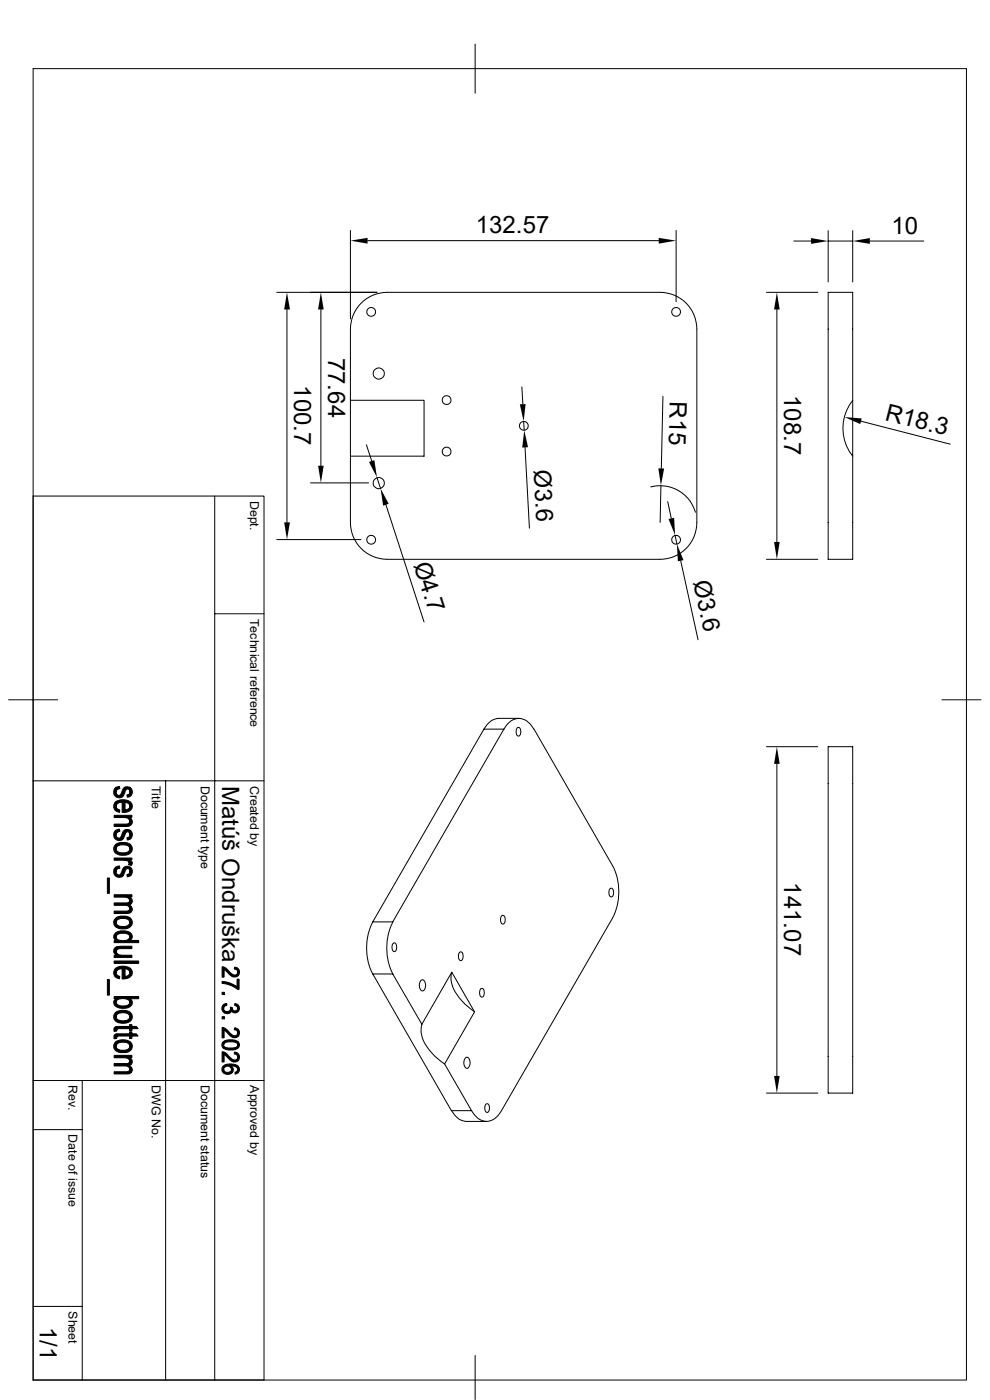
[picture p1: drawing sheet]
<svg xmlns="http://www.w3.org/2000/svg" width="210mm" height="297mm" viewBox="0 0 210 297" stroke-linecap="round" stroke-linejoin="round" font-family="sans-serif">
<g fill="none" stroke="#000" stroke-width=".21">
<path d="M7 14.6h198v278.2h-198zM100.8 9.4v10.4M74.3 48.9v18.7M78 51.1h61.7M143.4 48.9v15.1M168.4 51.1h3.6M175.7 48.9v10.9M175.7 51.1h5.2M180.9 48.9v10.9M184.5 51.1h11.5M58.7 62h21.3M60.9 65.7v45.1"/>
<path d="M68.1 65.7v33.1M162.6 62h10.9M164.8 65.7v49.3M74.3 84.9v11.9M74.3 84.9h15.7v11.9h-15.7M74.3 84.9v-15.1a7.8 7.8 0 0 1 7.8-7.8h57.9a7.8 7.8 0 0 1 7.8 7.8v41.1a7.8 7.8 0 0 1-7.8 7.8h-57.9a7.8 7.8 0 0 1-7.8-7.8v-14.1M77.7 94.4l1.2 3.4M110.7 82.1l.2 3.6M111.1 89.4l.1 1.9M111.4 94.9l.9 17.2M140.6 84.1l-.3 15.3M180.9 84.9v11.9a9.5 9.5 0 0 1 0-11.9z"/>
<path d="M180.9 84.9v-22.9h-5.2v56.7h5.2v-21.9M182.7 89.4l18.9 4.8M7 105.2h49v187.6h-49M45.6 105.2v187.6M58.7 114.5h17.9M65.9 102.4h12.3M80 101.3l.7 2.3M81.9 107.1l8.1 24.9M138 103.3a7.8 7.8 0 0 1 9.5 5.4M140.2 103l-.2 7.8M141.6 106.4l.8 3.6M143.2 113.5l.4 1.9"/>
<path d="M144.4 119l3.7 16.7M162.6 118.7h10.9M45.6 130.2h10.4M1.8 148.5h10.4M102.7 154.7h4.2M102.7 154.7l-23.6 40.9h4.2l23.6-40.9M106.9 154.7a3.4 3.4 0 0 1 4.5-2l1.2 1 .6 1M109.7 154.5a.34 .34 0 0 1 .6 0 1.21 1.21 0 0 1-.3 1.7 1.21 1.21 0 0 1-.3-1.7zM110.1 152.4h-4.3a3.8 3.8 0 0 0-3.1 2.3M113.3 154.7l16.7 29a12.2 12.2 0 0 1 0 11M162.6 158.4h10.9M175.7 158.4h5.2v73.5h-5.2z"/>
<path d="M199.8 148.5h8.3M7 165.7h49M35.1 165.7v127.1M164.8 162.1v66.2M79.1 195.6a12.2 12.2 0 0 0 0 11M83.4 195.6a12.2 12.2 0 0 0 0 11M106.4 194.4a.34 .34 0 0 1 .6 0 1.21 1.21 0 0 1-.3 1.6 1.21 1.21 0 0 1-.3-1.6zM129.4 188.6a.34 .34 0 0 1 .6 0 1.21 1.21 0 0 1-.3 1.7 1.21 1.21 0 0 1-.3-1.7zM130 194.7l-23.6 40.9a3.4 3.4 0 0 1-4.5 2l-1.2-1-.7-1M79.1 206.6h4.2l6.2 10.7 6.3-11.1 4.9 8.5-6.4 11M79.1 206.6l16.7 29M83.4 200.2a.34 .34 0 0 1 .5 0 1.21 1.21 0 0 1-.2 1.7 1.21 1.21 0 0 1-.3-1.7z"/>
<path d="M89.3 208a.65 .65 0 0 1 .7 0 .65 .65 0 0 1 .3 .7v.7l-.3 .5a.51 .51 0 0 1-.6 .3 .51 .51 0 0 1-.3-.5l-.1-1zM89.5 217.3a6.4 6.4 0 0 0 2.2 6.1l2.6 2.3M95.8 206.2a6.4 6.4 0 0 0 2.2 6.1l2.7 2.3M97.5 202.1a.34 .34 0 0 1 .5 0 1.21 1.21 0 0 1-.3 1.7 1.21 1.21 0 0 1-.2-1.7zM101.9 209.8a.34 .34 0 0 1 .6 0 1.21 1.21 0 0 1-.3 1.7 1.21 1.21 0 0 1-.3-1.7zM7 239.6h10.4M7 229.2h49M17.4 229.2v63.6M94.3 225.7l5.7 9.9M95.8 235.6h4.2M95.8 235.6a3.8 3.8 0 0 0 3.2 2.3h4.2M98.8 224.4a.65 .65 0 0 1 .7 .1 .65 .65 0 0 1 .2 .6v.7l-.2 .6a.51 .51 0 0 1-.6 .2 .51 .51 0 0 1-.4-.5l-.1-1z"/>
<path d="M103 234.3a.34 .34 0 0 1 .6 0 1.21 1.21 0 0 1-.3 1.7 1.21 1.21 0 0 1-.3-1.7zM162.6 231.9h10.9M7 277.2h10.4M100.8 287.6v9.3"/>
<circle cx="78.7" cy="66.2" r=".94"/>
<circle cx="80.3" cy="79.2" r="1.18"/>
<circle cx="143.4" cy="66.2" r=".94"/>
<circle cx="94.7" cy="95.8" r=".94"/>
<circle cx="94.7" cy="84.9" r=".94"/>
<circle cx="111.1" cy="90.3" r=".94"/>
<circle cx="78.7" cy="114.5" r=".94"/>
<circle cx="80.3" cy="102.5" r="1.18"/>
<circle cx="143.4" cy="114.5" r=".94"/>
</g>
<g fill="#000" stroke="#000" stroke-width=".21">
<path d="M24.3 170.3l.3-.2v1.1l.3 .4 .5 .2v.5a1.3 1.3 0 0 1-1.1-2z" fill-rule="evenodd"/>
<path d="M24.6 167l.7-.2 .1 .5-.5 .2-.3 .6z" fill-rule="evenodd"/>
<path d="M24.6 176.1l.7-.2 .1 .5-.6 .2-.2 .5z" fill-rule="evenodd"/>
<path d="M24.7 170a3 3 0 0 1 2.8 .1v.9l-.2-.5-.8-.3v2.1h-.6v-2.1l-.9 .2-.4 .7z" fill-rule="evenodd"/>
<path d="M24.7 179a3.2 3.2 0 0 1 2.8 .1v1a1.35 1.35 0 0 0-1.8-.9l-.8 .3-.3 .6z" fill-rule="evenodd"/>
<path d="M27.4 173.4l.2 .1-.1 .7z" fill-rule="evenodd"/>
<path d="M24.4 167.2l.2-.2v1.1a.6 .6 0 0 0 .6 .6 .6 .6 0 0 0 .6-.6 1.18 1.18 0 0 1 1.8-1.1l-.1 1a.53 .53 0 0 0-.5-.6 .53 .53 0 0 0-.5 .7 1.21 1.21 0 0 1-1.7 1.1 1.21 1.21 0 0 1-.4-2z" fill-rule="evenodd"/>
<path d="M24.5 176.2l.1 .9a.6 .6 0 0 0 .6 .7 .6 .6 0 0 0 .6-.6 1.18 1.18 0 0 1 1.8-1.1l-.1 1a.53 .53 0 0 0-.5-.7 .53 .53 0 0 0-.5 .7 1.21 1.21 0 0 1-1.7 1.1 1.21 1.21 0 0 1-.3-2z" fill-rule="evenodd"/>
<path d="M24.2 173h3.8v.4h-.6v.5l-.3-.3-.4-.1-2.5-.1z" fill-rule="evenodd"/>
<path d="M27.6 167a1.12 1.12 0 0 1 .5 1.3 1.12 1.12 0 0 1-1.1 .8l-.1-.4a.53 .53 0 0 0 .6-.7z" fill-rule="evenodd"/>
<path d="M26.5 170.2v1.6h.1l.6-.1 .3-.4v-1.2a1.23 1.23 0 0 1 .5 1.4 1.23 1.23 0 0 1-1.3 .8h-.2z" fill-rule="evenodd"/>
<path d="M24.2 174.8h2.5a.69 .69 0 0 0 .8-.6l.1-.7a1.02 1.02 0 0 1 .4 1.3 1.02 1.02 0 0 1-1.2 .5h-2.6z" fill-rule="evenodd"/>
<path d="M27.6 176.1a1.16 1.16 0 0 1 .4 1.3 1.16 1.16 0 0 1-1 .8l-.1-.5a.53 .53 0 0 0 .6-.6z" fill-rule="evenodd"/>
<path d="M22.8 186.3h.4v3.2h-.4z" fill-rule="evenodd"/>
<path d="M24.6 197.8l.1 1.8a.98 .98 0 0 1-.1-1.8z" fill-rule="evenodd"/>
<path d="M24.6 183.9l.7-.2 .1 .5h-.1a.64 .64 0 0 0-.7 .8z" fill-rule="evenodd"/>
<path d="M24.2 191.6h2.8l.4-.2 .1 1.4-.1-.4-.5-.3h-2.7z" fill-rule="evenodd"/>
<path d="M24.7 194.6a3.2 3.2 0 0 1 2.8 .1v1a1.35 1.35 0 0 0-1.8-.8l-.8 .3-.3 .5z" fill-rule="evenodd"/>
<path d="M27.4 190.3h.2l-.1 .8z" fill-rule="evenodd"/>
<path d="M24.4 184.1l.2-.2v1.1a.6 .6 0 0 0 .6 .6 .6 .6 0 0 0 .6-.6 1.17 1.17 0 0 1 1.8-1.1l-.1 1a.53 .53 0 0 0-.5-.6 .53 .53 0 0 0-.5 .7 1.21 1.21 0 0 1-1.7 1 1.21 1.21 0 0 1-.4-1.9z" fill-rule="evenodd"/>
<path d="M24.2 182h3.8v.5h-.6v.6a1.04 1.04 0 0 0-1.2-.6h-2z" fill-rule="evenodd"/>
<path d="M24.2 189.8h3.8v.5h-.6v.5l-.2-.3-.6-.2h-2.4z" fill-rule="evenodd"/>
<path d="M24.4 179.3l.2-.2v1a1.53 1.53 0 0 0 2.1 .8l.6-.3 .2-.3v-1.2a1.33 1.33 0 0 1 .4 1.6 1.33 1.33 0 0 1-1.4 .7 1.75 1.75 0 0 1-2.4-1.4z" fill-rule="evenodd"/>
<path d="M27.4 182.5l.3 .1a.54 .54 0 0 1 .4 .5 .54 .54 0 0 1-.2 .5l-.6-.2z" fill-rule="evenodd"/>
<path d="M27.6 183.9a1.12 1.12 0 0 1 .4 1.3 1.12 1.12 0 0 1-1 .8l-.1-.5a.58 .58 0 0 0 .6-.6z" fill-rule="evenodd"/>
<path d="M27.6 190.3a.88 .88 0 0 1 .5 .9 .88 .88 0 0 1-.7 .8z" fill-rule="evenodd"/>
<path d="M24.2 193.3h2.6a.6 .6 0 0 0 .7-.5v-.7a.94 .94 0 0 1 .5 1.2 .94 .94 0 0 1-1.2 .5h-2.6z" fill-rule="evenodd"/>
<path d="M24.4 194.9l.2-.2v1a1.53 1.53 0 0 0 2.1 .8l.6-.2 .2-.4v-1.2a1.33 1.33 0 0 1 .4 1.6 1.33 1.33 0 0 1-1.4 .8 1.75 1.75 0 0 1-2.4-1.5z" fill-rule="evenodd"/>
<path d="M24.6 197.8a2.6 2.6 0 0 1 3.4 .5l.1 .5-.5 .7-.1-.7a1.35 1.35 0 0 0-1.8-.8l-.8 .3-.3 .5z" fill-rule="evenodd"/>
<path d="M24.7 199a1.89 1.89 0 0 0 2.8-.1v-.1l.1 .7h1.8v.5h-5.2v-.4h.5z" fill-rule="evenodd"/>
<path d="M22.8 207.8h.4v3.3h-.4z" fill-rule="evenodd"/>
<path d="M24.2 203.9h5.2v.5h-5.2z" fill-rule="evenodd"/>
<path d="M24.6 211.9h.1l-.1 .7z" fill-rule="evenodd"/>
<path d="M24.3 218l.5-.2v.9l-.6 .1z" fill-rule="evenodd"/>
<path d="M24.7 201.8l.1 .9-.2-.1z" fill-rule="evenodd"/>
<path d="M24.3 205.6l.3-.2v1.1l.3 .4 .5 .2v.5a1.3 1.3 0 0 1-1.1-2z" fill-rule="evenodd"/>
<path d="M24.6 205.4a2.91 2.91 0 0 1 2.9 0v.9l-.2-.5-.8-.3v2.1l-.2 .1h-.4v-2.2l-.9 .2-.4 .7z" fill-rule="evenodd"/>
<path d="M24.6 214.7a2.91 2.91 0 0 1 2.9 0v1a1.35 1.35 0 0 0-1.8-.8l-.8 .3-.3 .5z" fill-rule="evenodd"/>
<path d="M24.4 201.1l.7-.3 2.9-.1v.6h-2.6l-.5 .1-.2 .3-.1 .9a.97 .97 0 0 1-.2-1.5z" fill-rule="evenodd"/>
<path d="M24.2 202.7h.6v-.4l.3 .2 .6 .1h2.3v.5h-3.8z" fill-rule="evenodd"/>
<path d="M26.5 205.5v1.6h.4l.6-.5v-1.2a1.23 1.23 0 0 1 .5 1.4 1.23 1.23 0 0 1-1.3 .8h-.2z" fill-rule="evenodd"/>
<path d="M24.2 212.3l.4-.4v.7a1.76 1.76 0 0 0 2.4 .7l.5-.4 .1-1a1.06 1.06 0 0 1 .4 1.2 1.06 1.06 0 0 1-1.1 .7 2.15 2.15 0 0 1-2.8-1z" fill-rule="evenodd"/>
<path d="M24.4 214.9l.2-.2v1a1.64 1.64 0 0 0 2.2 .8l.7-.5v-1.3a1.29 1.29 0 0 1 .5 1.5 1.29 1.29 0 0 1-1.4 .8 1.94 1.94 0 0 1-2.5-1.1v-.4z" fill-rule="evenodd"/>
<path d="M24.8 217.8h2.7v-.4h.5v.4h.9l.4 .4h-1.3v.5h-.5v-.5h-2.4l-.3 .1v.2z" fill-rule="evenodd"/>
<path d="M24.8 219.3h2.7v-.4h.5v.4h.9l.4 .5h-1.3v.5h-.5v-.5h-2.4l-.3 .1v.2z" fill-rule="evenodd"/>
<path d="M24.2 211.4h5.2v.5h-1.8l-.1 .7a1.48 1.48 0 0 0-1.9-.7l-.6 .1-.3 .4v-.5h-.5z" fill-rule="evenodd"/>
<path d="M47.1 210.5h.5v.5h-.5z" fill-rule="evenodd"/>
<path d="M47.1 215.7h.5v.5h-.5z" fill-rule="evenodd"/>
<path d="M47.5 213.1l.6-.2v.4l-.4 .1-.2 .5z" fill-rule="evenodd"/>
<path d="M47.3 213.2l.1-.1 .1 .8a.72 .72 0 0 0 .7 .7 .72 .72 0 0 0 .7-.6v.8a1.13 1.13 0 0 1-1.5 0 1.13 1.13 0 0 1-.1-1.6z" fill-rule="evenodd"/>
<path d="M48.9 213.7h.3v.9l-.1-.2-.2 .4z" fill-rule="evenodd"/>
<path d="M47.1 205.1l.9 .3 .6 .7a1.05 1.05 0 0 0 1.7 .4l.1-.3v.9a1.59 1.59 0 0 1-2.1-.8l-.8-.6v1.6h-.4z" fill-rule="evenodd"/>
<path d="M47.1 218l.8 .2 .8 .9a1 1 0 0 0 1.6 .3l.1-.3v.8a1.59 1.59 0 0 1-2.1-.7l-.8-.7v1.7h-.4z" fill-rule="evenodd"/>
<path d="M49.8 212.9l.7 .3-.1 .7-.2-.4-.4-.2z" fill-rule="evenodd"/>
<path d="M47.1 208.2l1.5 .3 1.7 .9v-1.7h.4v2.2h-.3l-1.9-1-1.4-.3z" fill-rule="evenodd"/>
<path d="M49.7 205.2a1.04 1.04 0 0 1 1.1 .7 1.04 1.04 0 0 1-.4 1.2v-1.1l-.2-.3-.5-.1z" fill-rule="evenodd"/>
<path d="M49.2 213.8a.6 .6 0 0 0 .6 .7 .6 .6 0 0 0 .6-.6l.1-.7a.95 .95 0 0 1 .1 1.4 .95 .95 0 0 1-1.4 0z" fill-rule="evenodd"/>
<path d="M49.7 218.1a1.04 1.04 0 0 1 1.1 .6 1.04 1.04 0 0 1-.4 1.2v-1.1l-.3-.3h-.4z" fill-rule="evenodd"/>
<path d="M24.3 219.6l.5-.3v1l-.6 .1z" fill-rule="evenodd"/>
<path d="M24.7 220.9a3.1 3.1 0 0 1 2.8 .1v1a1.37 1.37 0 0 0-1.9-.9l-.6 .2-.4 .7z" fill-rule="evenodd"/>
<path d="M24.2 225.6h2.8l.4-.1 .1 1.4-.2-.5-.5-.3h-2.6z" fill-rule="evenodd"/>
<path d="M27.4 224.4h.2l-.1 .7z" fill-rule="evenodd"/>
<path d="M24.2 223.9h3.8v.5h-.6v.4l-.8-.4h-2.4z" fill-rule="evenodd"/>
<path d="M24.4 221.1l.2-.1v1a1.53 1.53 0 0 0 2.1 .8l.7-.5 .1-1.3a1.26 1.26 0 0 1 .5 1.4 1.26 1.26 0 0 1-1.2 .9 2.02 2.02 0 0 1-2.6-1l-.1-.6z" fill-rule="evenodd"/>
<path d="M27.6 224.4a.88 .88 0 0 1 .5 .9 .88 .88 0 0 1-.7 .8z" fill-rule="evenodd"/>
<path d="M24.2 227.4h2.6a.6 .6 0 0 0 .7-.5v-.8a.92 .92 0 0 1 .5 1.2 .92 .92 0 0 1-1.2 .5h-2.6z" fill-rule="evenodd"/>
<path d="M47.5 226.9a.85 .85 0 0 0 .8 .6 .85 .85 0 0 0 .8-.6v.7a1.42 1.42 0 0 1-1.7 0z" fill-rule="evenodd"/>
<path d="M49 226.1a.89 .89 0 0 1 .1 1.5z" fill-rule="evenodd"/>
<path d="M47.5 220.9l1-.3 1.4 .1 .5 .2v.8a1.3 1.3 0 0 0-1.6-.7 1.06 1.06 0 0 0-1.3 .7z" fill-rule="evenodd"/>
<path d="M47.1 223.1l.6 .2 .9 .9a1.23 1.23 0 0 0 1.7 .5l.1-.4v.8a1.86 1.86 0 0 1-2.3-.9l-.6-.5v1.6h-.4z" fill-rule="evenodd"/>
<path d="M47.4 226.1l.4-.3 .8-.1 1.3 .1 .6 .3-.1 .8a1.16 1.16 0 0 0-1.4-.8v.4a.87 .87 0 0 0-.9-.3 .87 .87 0 0 0-.6 .7l-.1 .7a1.02 1.02 0 0 1 0-1.5z" fill-rule="evenodd"/>
<path d="M47.2 221.1l.2-.1 .1 .7a1.41 1.41 0 0 0 1.7 .6 1.02 1.02 0 0 0 1.2-.6v-.8a1.03 1.03 0 0 1 .3 1.3 1.03 1.03 0 0 1-1.2 .5h-1.1a1.09 1.09 0 0 1-1.1-.4 1.09 1.09 0 0 1-.1-1.2z" fill-rule="evenodd"/>
<path d="M49.7 223.2a1.07 1.07 0 0 1 1.1 .7 1.07 1.07 0 0 1-.4 1.2v-1.1l-.2-.3-.5-.1z" fill-rule="evenodd"/>
<path d="M50.5 226.1a.99 .99 0 0 1 .3 1.1 .99 .99 0 0 1-.9 .7v-.4l.3-.1 .2-.4z" fill-rule="evenodd"/>
</g>
<g fill="#000">
<path d="M74.3 51.1l3.7-.6v1.2zM139.7 50.5l3.7 .6-3.7 .6zM172 50.5l3.7 .6-3.7 .6zM180.9 51.1l3.6-.6v1.2zM60.9 62l.6 3.7h-1.2zM68.1 62l.6 3.7h-1.2zM164.8 62l.6 3.7h-1.2zM67.5 98.8h1.2l-.6 3.6zM78.3 98l1.1-.4 .6 3.7zM110.3 85.8l1.2-.1-.4 3.7zM111.2 91.3l.8 3.6-1.2 .1zM139.7 99.4h1.2l-.7 3.6z"/>
<path d="M179.1 88.5l3.7 .3-.3 1.2zM60.3 110.8h1.2l-.6 3.7zM80.7 103.6l1.8 3.3-1.2 .4zM141.8 110.1l1.2-.2 .2 3.6zM143.6 115.4l1.4 3.4-1.2 .3zM164.2 115h1.2l-.6 3.7zM164.8 158.4l.6 3.7h-1.2zM164.2 228.3h1.2l-.6 3.6z"/>
</g>
<g font-size="5.1">
<text x="100.9" y="49.5">132.57</text>
<text x="189.1" y="49.6">10</text>
<text x="69.6" y="75.9" transform="rotate(90 69.6 75.9)">77.64</text>
<text x="62.4" y="81.7" transform="rotate(90 62.4 81.7)">100.7</text>
<text x="166.3" y="83.8" transform="rotate(90 166.3 83.8)">108.7</text>
<text x="142.1" y="85.2" transform="rotate(91 142.1 85.2)">R15</text>
<text x="187.6" y="89.1" transform="rotate(14 187.6 89.1)">R18.3</text>
<text x="113.2" y="99.7" transform="rotate(87 113.2 99.7)">Ø3.6</text>
<text x="87.7" y="119.8" transform="rotate(72 87.7 119.8)">Ø4.7</text>
<text x="147" y="123.4" transform="rotate(78 147 123.4)">Ø3.6</text>
<text x="47.1" y="166.7" transform="rotate(90 47.1 166.7)">Matúš Ondruška</text>
<text x="166.3" y="187.2" transform="rotate(90 166.3 187.2)">141.07</text>
<text x="8.4" y="281.4" transform="rotate(90 8.4 281.4)">1/1</text>
</g>
<g font-size="2.6">
<text x="53.1" y="106.3" transform="rotate(90 53.1 106.3)">Dept.</text>
<text x="53.1" y="131.3" transform="rotate(90 53.1 131.3)">Technical reference</text>
<text x="32.2" y="166.7" transform="rotate(90 32.2 166.7)">Title</text>
<text x="42.6" y="166.7" transform="rotate(90 42.6 166.7)">Document type</text>
<text x="53.1" y="166.7" transform="rotate(90 53.1 166.7)">Created by</text>
<text x="14.5" y="230.2" transform="rotate(90 14.5 230.2)">Rev.</text>
<text x="32.2" y="230.2" transform="rotate(90 32.2 230.2)">DWG No.</text>
<text x="42.6" y="230.2" transform="rotate(90 42.6 230.2)">Document status</text>
<text x="53.1" y="230.2" transform="rotate(90 53.1 230.2)">Approved by</text>
<text x="14.5" y="240.7" transform="rotate(90 14.5 240.7)">Date of issue</text>
<text x="14.5" y="278.2" transform="rotate(90 14.5 278.2)">Sheet</text>
</g>
</svg>
